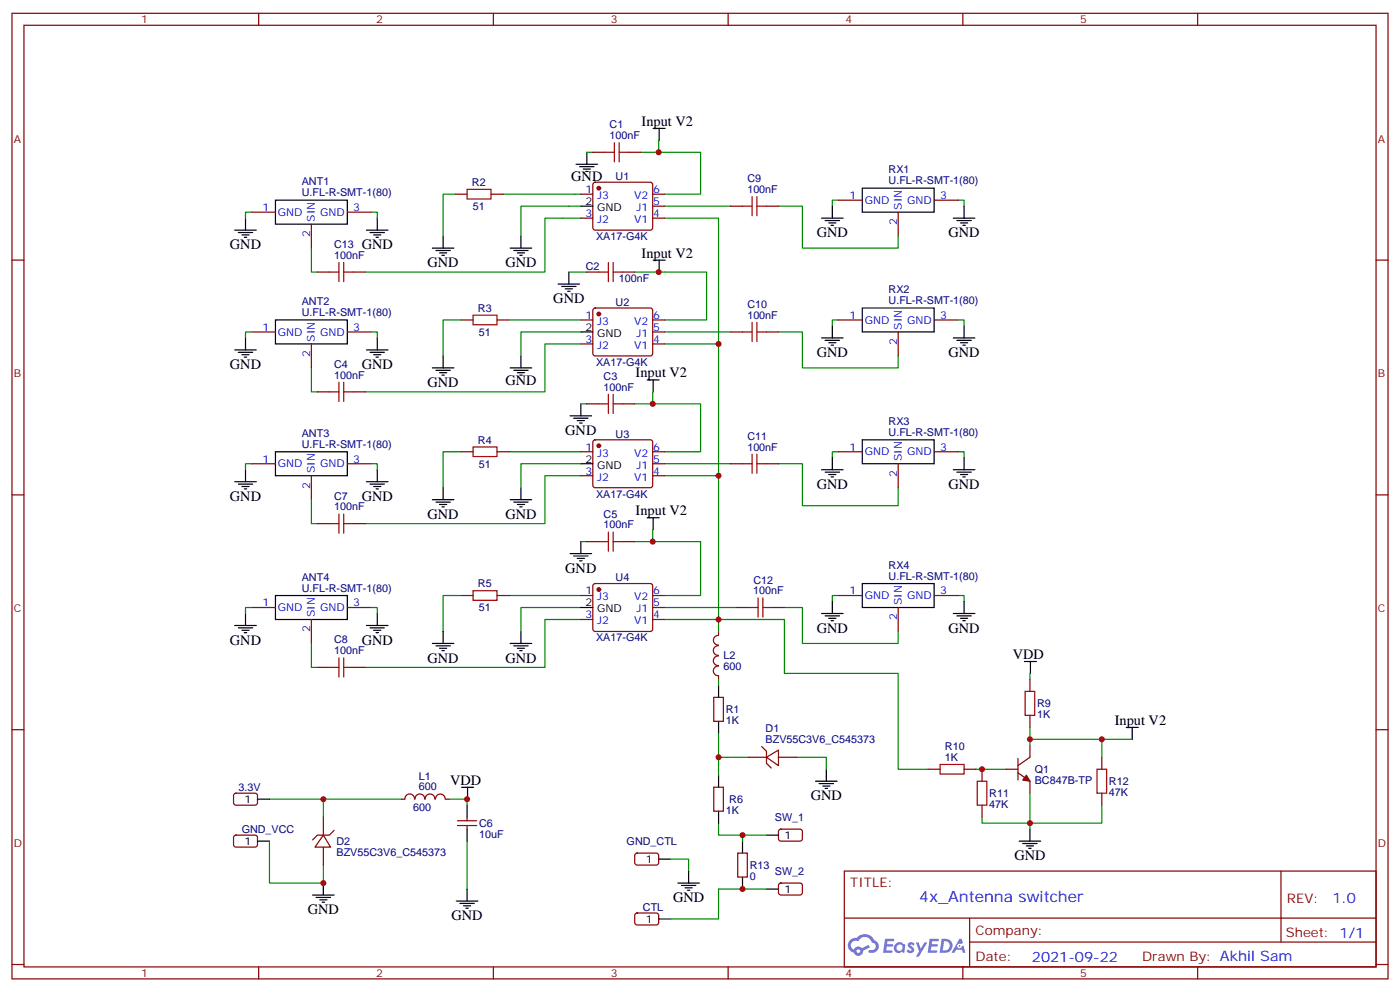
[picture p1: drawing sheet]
<svg xmlns="http://www.w3.org/2000/svg" width="412mm" height="292mm" viewBox="0 0 412 292" stroke-linecap="round" stroke-linejoin="round" font-family="sans-serif">
<g fill="none" stroke="#870000" stroke-width=".35">
<path d="M3.5 3.9h405.4v284.4h-405.4zM7.1 7.4h398.2v277.3h-398.2zM76.2 3.9v3.5M145.3 3.9v3.5M214.5 3.9v3.5M283.6 3.9v3.5M352.8 3.9v3.5M3.5 76.6h3.6M405.3 76.6h3.6M3.5 145.7h3.6M405.3 145.7h3.6M3.5 214.9h3.6"/>
<path d="M405.3 214.9h3.6M248.7 256.5h156.6v28.2h-156.6zM377.3 256.5v20.9M248.7 270.4h156.5M285.6 277.4h119.6M285.6 270.4v14.1M3.5 284h3.6M76.2 284.7v3.6M145.3 284.7v3.6M214.5 284.7v3.6M283.6 284.7v3.6M352.8 284.7v3.6"/>
<path d="M405.3 284h3.6"/>
</g>
<g fill="#5487ff">
<path d="M267.7 277.7a1.22 1.22 0 0 1 1.7 .2l-.4 .6a.47 .47 0 0 0-.3-.4 .47 .47 0 0 0-.5 .2l.1 .2a1.14 1.14 0 0 1 .8 1.8 1.14 1.14 0 0 1-1.9 0l-.2-.2 .5-.6 .7 .5a.29 .29 0 0 0 .3-.3 .29 .29 0 0 0-.2-.3 1.04 1.04 0 0 1-.6-1.7z"/>
<path d="M260.7 276.4h2.4l.3 .2-.2 .5-1.8 .1-.1 .8h1.5l.3 .4-.3 .4h-1.6l-.2 1.1h1.7l.2 .3-.2 .3-2.6 .1z"/>
<path d="M273.8 276.4h2.4l.3 .2-.1 .5-1.8 .1-.2 .8h1.6l.3 .4-.4 .4h-1.6l-.1 1.1h1.7l.2 .3-.2 .3-2.6 .1z"/>
<path d="M282.6 276.4h.7l.3 1.3-.6 .3a.69 .69 0 0 0-1 .3 .69 .69 0 0 0 .4 .9 .69 .69 0 0 0 .9-.6l.5-.2 .6 2.2h-.8l-.2-.9h-1.8l-.5 .9h-.8z"/>
<path d="M269.8 277.5h.8l.6 1.8 1.1-1.8h.9l-2.6 4.2h-.8l.9-1.5z"/>
<path d="M277.4 276.4l-.6 4.2h1.3a2.11 2.11 0 0 0 2.5-2.1 2.11 2.11 0 0 0-2.5-2.1zM278.1 277.2a1.39 1.39 0 0 1 1.7 1.4 1.39 1.39 0 0 1-1.8 1.3h-.3z"/>
<path d="M263.7 278.1a1.54 1.54 0 0 0-.1 2.1 1.54 1.54 0 0 0 2.2 .1l.6 .3 .3-2.3-.2-.3h-.4a1.49 1.49 0 0 0-2.4 .1zM264 279.1a.94 .94 0 0 1 1.8 0 .94 .94 0 0 1-1.8 0z"/>
<path d="M250.4 276.8a2.18 2.18 0 0 0 1.1 3.7 1.44 1.44 0 0 0 1.6 .9 1.44 1.44 0 0 0 1.2-1.4l2-1-.5-.8-1.9 1a1.47 1.47 0 0 0-2.4 .4 1.39 1.39 0 0 1-.7-1.9 1.39 1.39 0 0 1 2-.5 2.12 2.12 0 0 1 2.2-1.3 2.12 2.12 0 0 1 1.9 1.7 1.14 1.14 0 0 1 1.1 1.4 1.14 1.14 0 0 1-1.7 .7 .43 .43 0 0 0-.5 .4 .43 .43 0 0 0 .4 .5 1.98 1.98 0 0 0 2.5-1.2 1.98 1.98 0 0 0-1.2-2.6 3.1 3.1 0 0 0-5.3-.6l-.9 .1zM252.3 280.1a.55 .55 0 0 1 1.1 0 .55 .55 0 0 1-1.1 0z"/>
<circle cx="282.6" cy="278.5" r=".26"/>
</g>
<g fill="none" stroke="#000" stroke-width=".35">
<path d="M192.4 37.8h3.5M194.2 37.8v3.5M81.1 58.9h21.2v7.1h-21.2zM169.7 48.4h6.3M170.7 49.1h4.3M171.8 49.8h2.1M172.5 50.5h.7M172.9 44.8v3.6M254 55.4h21.2v7.1h-21.2zM69.1 67.8h6.4M70.2 68.5h4.2M71.3 69.2h2.1"/>
<path d="M72 69.9h.7M72.3 64.2v3.6M107.9 67.8h6.4M109 68.5h4.2M110.1 69.2h2.1M110.8 69.9h.7M111.1 64.2v3.6M127.4 73.1h6.3M128.4 73.8h4.2M129.5 74.5h2.1M130.2 75.2h.7M130.5 69.5v3.6"/>
<path d="M150.3 73.1h6.3M151.3 73.8h4.3M152.4 74.5h2.1M153.1 75.2h.7M153.5 69.5v3.6M171.1 60.7h3.5M192.4 76.6h3.5M194.2 76.6v3.5M242 64.2h6.4M243.1 64.9h4.2M244.1 65.7h2.1M244.8 66.4h.7"/>
<path d="M245.2 60.7v3.5M280.8 64.2h6.4M281.9 64.9h4.2M282.9 65.7h2.1M283.6 66.4h.7M284 60.7v3.5M72.3 99.5v3.5M81.1 94.2h21.2v7.1h-21.2zM111.1 99.5v3.5M164.4 83.6h6.3M165.5 84.3h4.2M166.5 85.1h2.1"/>
<path d="M167.2 85.8h.7M167.6 80.1v3.5M171.1 97.8h3.5M242 99.5h6.4M245.2 96v3.5M254 90.7h21.2v7.1h-21.2zM280.8 99.5h6.4M284 96v3.5M69.1 103h6.4M70.2 103.8h4.2M71.3 104.5h2.1M72 105.2h.7"/>
<path d="M107.9 103h6.4M109 103.8h4.2M110.1 104.5h2.1M110.8 105.2h.7M127.4 108.3h6.3M128.4 109h4.2M129.5 109.7h2.1M130.2 110.5h.7M130.5 104.8v3.5M150.3 108.3h6.3M151.3 109h4.3M152.4 109.7h2.1"/>
<path d="M153.1 110.5h.7M153.5 104.8v3.5M171.1 118.9v3.5M190.6 111.9h3.6M192.4 111.9v3.5M243.1 100.2h4.2M244.1 100.9h2.1M244.8 101.6h.7M281.9 100.2h4.2M282.9 100.9h2.1M283.6 101.6h.7M72.3 138.3v3.6"/>
<path d="M81.1 133h21.2v7.1h-21.2zM111.1 138.3v3.6M167.9 122.4h6.4M169 123.2h4.2M170 123.9h2.2M170.7 124.6h.7M171.1 136.6h3.5M242 138.3h6.4M243.1 139h4.2M244.1 139.7h2.1M245.2 134.8v3.5M254 129.5h21.2v7.1h-21.2z"/>
<path d="M280.8 138.3h6.4M281.9 139h4.2M282.9 139.7h2.1M284 134.8v3.5M69.1 141.9h6.4M70.2 142.6h4.2M71.3 143.3h2.1M72 144h.7M107.9 141.9h6.4M109 142.6h4.2M110.1 143.3h2.1M110.8 144h.7"/>
<path d="M127.4 147.1h6.3M128.4 147.8h4.2M129.5 148.6h2.1M130.2 149.3h.7M130.5 143.6v3.5M150.3 147.1h6.3M151.3 147.8h4.3M152.4 148.6h2.1M153.1 149.3h.7M153.5 143.6v3.5M171.1 159.5v3.5M190.6 152.5h3.6"/>
<path d="M192.4 152.5v3.5M244.8 140.4h.7M283.6 140.4h.7M81.1 175.4h21.2v7h-21.2zM167.9 163h6.4M169 163.7h4.2M170 164.4h2.2M170.7 165.1h.7M171.1 178.9h3.5M245.2 177.1v3.6M254 171.8h21.2v7.1h-21.2zM284 177.1v3.6"/>
<path d="M69.1 184.2h6.4M70.2 184.9h4.2M71.3 185.6h2.1M72 186.3h.7M72.3 180.7v3.5M107.9 184.2h6.4M109 184.9h4.2M110.1 185.6h2.1M110.8 186.3h.7M111.1 180.7v3.5M127.4 189.5h6.3M128.4 190.2h4.2"/>
<path d="M129.5 190.9h2.1M130.2 191.6h.7M130.5 185.9v3.6M150.3 189.5h6.3M151.3 190.2h4.3M152.4 190.9h2.1M153.1 191.6h.7M153.5 185.9v3.6M242 180.7h6.4M243.1 181.4h4.2M244.1 182.1h2.1M244.8 182.8h.7"/>
<path d="M280.8 180.7h6.4M281.9 181.4h4.2M282.9 182.1h2.1M283.6 182.8h.7M301.8 194.8h3.5M303.5 194.8v3.5M211.7 201.8v3.6M211.7 212.4v3.5M331.8 214.2h3.5M333.5 214.2v3.5M75.8 235.3h3.6M136 231.8h3.5"/>
<path d="M137.6 237.1v3.5M137.7 231.8v3.6M211.7 228.3v3.5M211.7 238.9v3.5M240.2 230h6.4M241.3 230.8h4.2M242.4 231.5h2.1M243.1 232.2h.7M243.4 226.5v3.5M75.8 247.7h3.6M137.6 244.2v3.5M194 253h3.6"/>
<path d="M202.8 256.5v3.5M218.7 247.7v3.5M218.7 258.3v3.5M225.8 245.9h3.5M300.2 247.7h6.4M301.3 248.4h4.2M302.3 249.1h2.1M303 249.8h.7M303.4 244.2v3.5M92.1 263.6h6.3M93.1 264.3h4.3M94.2 265h2.1"/>
<path d="M94.9 265.7h.7M95.2 260v3.6M134.4 265.3h6.4M135.5 266h4.2M136.5 266.7h2.1M137.2 267.4h.7M137.6 261.8v3.5M194 270.6h3.6M199.7 260h6.3M200.7 260.7h4.3M201.8 261.4h2.1M202.5 262.1h.7"/>
<path d="M225.8 261.8h3.5"/>
</g>
<g fill="none" stroke="#870000" stroke-width=".35">
<path d="M134.1 57.2h3.5M144.6 57.2h3.6M171.1 57.2h3.5M174.6 44.8h3.6M174.9 53.9l.4-.2h16.3l.5 .2 .2 .5v12.7l-.3 .5-.4 .2h-16.3l-.5-.3-.2-.4v-12.7zM185.2 44.8h3.5M192.3 57.2h3.5M246.9 58.9h7.1M275.2 58.9h7M74.1 62.5h7M91.7 66v7.1M102.3 62.5h7.1"/>
<path d="M171.1 64.2h3.5M192.3 60.7h3.5M192.3 64.2h3.5M215.2 60.7h3.5M225.8 60.7h3.5M264.6 62.5v7M74.1 97.8h7M93.5 80.1h3.5M102.3 97.8h7.1M104.1 80.1h3.5M135.8 94.2h3.5M146.4 94.2h3.5"/>
<path d="M171.1 94.2h3.5M172.9 80.1h3.5M174.9 90.9l.4-.2h16.3l.5 .2 .2 .5v12.7l-.3 .5-.4 .2h-16.3l-.5-.2-.2-.5v-12.7zM183.4 80.1h3.6M192.3 97.8h3.5M192.3 94.2h3.5M215.2 97.8h3.5M225.8 97.8h3.5M246.9 94.2h7.1M264.6 97.8v7M275.2 94.2h7M91.7 101.3v7"/>
<path d="M93.5 115.4h3.5M104.1 115.4h3.5M171.1 101.3h3.5M172.9 118.9h3.5M183.4 118.9h3.6M192.3 101.3h3.5M74.1 136.6h7M102.3 136.6h7.1M135.8 133h3.5M146.4 133h3.5M171.1 133h3.5M174.9 129.7l.4-.2h16.3l.5 .2 .2 .5v12.7l-.3 .5-.4 .2h-16.3l-.5-.2-.2-.5v-12.7z"/>
<path d="M192.3 136.6h3.5M192.3 133h3.5M215.2 136.6h3.5M225.8 136.6h3.5M246.9 133h7.1M264.6 136.6v7M275.2 133h7M91.7 140.1v7M93.5 154.2h3.5M104.1 154.2h3.5M171.1 140.1h3.5M172.9 159.5h3.5"/>
<path d="M183.4 159.5h3.6M192.3 140.1h3.5M74.1 178.9h7M102.3 178.9h7.1M135.8 175.4h3.5M146.4 175.4h3.5M171.1 175.4h3.5M174.9 172l.4-.2h16.3l.5 .2 .2 .5v12.7l-.3 .5-.4 .2h-16.3l-.5-.2-.2-.5v-12.7zM192.3 178.9h3.5M192.3 175.4h3.5M217 178.9h3.5M227.5 178.9h3.6"/>
<path d="M246.9 175.4h7.1M264.6 178.9v7M275.2 175.4h7M91.7 182.4v7.1M93.5 196.5h3.5M104.1 196.5h3.5M171.1 182.4h3.5M192.3 182.4h3.5M211.6 193.2a1.41 1.41 0 0 0-1.5 1.4 1.41 1.41 0 0 0 1.5 1.4M211.6 190.2a1.41 1.41 0 0 0-1.5 1.4 1.41 1.41 0 0 0 1.5 1.4M211.6 196.2a1.41 1.41 0 0 0-1.5 1.4 1.41 1.41 0 0 0 1.5 1.4l.1 1.1M211.6 187.1a1.41 1.41 0 0 0-1.5 1.4 1.41 1.41 0 0 0 1.5 1.4"/>
<path d="M211.7 185.9v1.1M210.3 205.4h2.8v7h-2.8zM224.4 219.8l1.4 1.4v3.6l1.4 1.4M303.4 200.1v3.5M303.4 210.6v3.6M303.4 219.5v3.5l-3.5 2.5M69 233.8l.5-.2h5.9l.4 .7v2.4l-.7 .4-5.9-.1-.4-.6v-2.1zM118.2 235.3h1M119.3 235.3a1.41 1.41 0 0 1 1.4-1.5 1.41 1.41 0 0 1 1.4 1.5M122.3 235.3a1.41 1.41 0 0 1 1.4-1.5 1.41 1.41 0 0 1 1.4 1.5M125.3 235.3a1.41 1.41 0 0 1 1.4-1.5 1.41 1.41 0 0 1 1.4 1.5M128.3 235.3a1.41 1.41 0 0 1 1.4-1.5 1.41 1.41 0 0 1 1.4 1.5"/>
<path d="M131.2 235.3h1.1M210.3 231.8h2.8v7.1h-2.8zM220.5 223h5.3M225.8 223l3.5-2.1v4.6zM229.3 223h5.3M273.4 226.5h3.5M284 226.5h3.5M289.3 226.5v3.5M289.3 237.1v3.5M296.3 226.5h3.6M299.9 227.6l3.5 2.4v3.6M299.9 223.3v6.4"/>
<path d="M324.6 223v3.5M324.6 233.6v3.5M69 246.1l.5-.2 5.9 .1 .4 .6v2.4l-.7 .4h-5.9l-.4-.7v-2.1zM95.2 245.9l2.2 3.5h-4.6zM95.2 240.6v5.3M95.2 249.4v5.3M98.4 244.5l-1.4 1.4h-3.5l-1.4 1.4M134.8 243.1h5.6M134.8 241.7h5.6M137.6 240.6v1.1M137.6 243.1v1.1M187.2 251.4l.5-.2 5.9 .1 .4 .6v2.4l-.7 .4h-5.9l-.4-.7v-2.1z"/>
<path d="M217.3 251.2h2.8v7.1h-2.8zM229.5 244.4l.5-.2h5.9l.5 .7-.1 2.4-.6 .4-6-.1-.4-.6v-2.1zM187.2 269.1l.5-.2h5.9l.4 .7v2.3l-.7 .5-5.9-.1-.4-.6v-2.1zM229.5 260.2l.5-.2 5.9 .1 .5 .6-.1 2.4-.6 .5-6-.1-.4-.6v-2.2z"/>
</g>
<g fill="none" stroke="#008700" stroke-width=".35">
<path d="M134.1 57.2h-3.6v12.3M148.2 57.2h22.9M172.9 44.8h1.7M194 41.3v3.5h-5.3M194 44.8h12.4v12.4h-10.6M246.9 58.9h-1.7v1.8M282.2 58.9h1.8v1.8M74.1 62.5h-1.8v1.7M91.7 73.1v7h1.8M109.4 62.5h1.7v1.7M171.1 60.7h-17.6v8.8M171.1 64.2h-10.6v15.9h-52.9"/>
<path d="M195.8 64.2h15.9v37.1h-15.9M195.8 60.7h19.4M229.3 60.7h7.1v12.4h28.2v-3.6M74.1 97.8h-1.8v1.7M109.4 97.8h1.7v1.7M135.8 94.2h-5.3v10.6M149.9 94.2h21.2M167.6 80.1h5.3M171.1 97.8h-17.6v7M187 80.1h21.1v14.1h-12.3M195.8 97.8h19.4M229.3 97.8h7.1v10.5h28.2v-3.5"/>
<path d="M246.9 94.2h-1.7v1.8M282.2 94.2h1.8v1.8M91.7 108.3v7.1h1.8M171.1 101.3h-10.6v14.1h-52.9M171.1 118.9h1.8M192.3 115.4v3.5h-5.3M192.3 118.9h14.1v14.1h-10.6M211.7 101.3v38.8M74.1 136.6h-1.8v1.7M109.4 136.6h1.7v1.7M135.8 133h-5.3v10.6M149.9 133h21.2"/>
<path d="M171.1 136.6h-17.6v7M195.8 136.6h19.4M229.3 136.6h7.1v12.3h28.2v-5.3M246.9 133h-1.7v1.8M282.2 133h1.8v1.8M91.7 147.1v7.1h1.8M171.1 140.1h-10.6v14.1h-52.9M171.1 159.5h1.8M192.3 156v3.5h-5.3M192.3 159.5h14.1v15.9h-10.6M195.8 140.1h15.9v42.3h-15.9M74.1 178.9h-1.8v1.8"/>
<path d="M109.4 178.9h1.7v1.8M135.8 175.4h-5.3v10.5M149.9 175.4h21.2M171.1 178.9h-17.6v7M195.8 178.9h21.2M231.1 178.9h5.3v10.6h28.2v-3.6M246.9 175.4h-1.7v1.7M282.2 175.4h1.8v1.7M91.7 189.5v7h1.8M171.1 182.4h-10.6v14.1h-52.9M211.7 185.9v-3.5h19.4v15.9h33.5v28.2h8.8M303.4 198.3v1.8"/>
<path d="M211.7 200.1v1.7M211.7 215.9v12.4M303.4 217.7h21.2v5.3M303.4 214.2v5.3M324.6 217.7h8.8M79.4 235.3h38.8M95.2 235.3v5.3M132.3 235.3h5.3v1.8M211.7 223h8.8M234.6 223h8.8v3.5M287.5 226.5h8.8M303.4 233.6v10.6"/>
<path d="M324.6 237.1v5.3h-35.3v-1.8M79.4 247.7v12.3h15.8v-5.3M137.6 247.7v14.1M197.6 253h5.2v3.5M211.7 242.4v3.5h14.1M218.7 245.9v1.8M225.8 261.8h-14.1v8.8h-14.1"/>
</g>
<g fill="none" stroke="#a10000" stroke-width=".35">
<path d="M137.6 55.8h7v2.8h-7zM178.2 44.8h2.8M181 42v5.7M182.4 44.8h2.8M182.4 42v5.7M221.5 57.9v5.6M223 57.9v5.6M99.8 77.3v5.6M101.2 77.3v5.6M179.2 77.3v5.6M180.6 77.3v5.6M218.7 60.7h2.8"/>
<path d="M223 60.7h2.8M97 80.1h2.8M101.2 80.1h2.9M139.3 92.8h7.1v2.8h-7.1zM176.4 80.1h2.8M180.6 80.1h2.8M218.7 97.8h2.8M221.5 94.9v5.7M223 94.9v5.7M223 97.8h2.8M97 115.4h2.8M99.8 112.6v5.6"/>
<path d="M101.2 112.6v5.6M101.2 115.4h2.9M176.4 118.9h2.8M179.2 116.1v5.6M180.6 116.1v5.6M180.6 118.9h2.8M139.3 131.6h7.1v2.8h-7.1zM218.7 136.6h2.8M221.5 133.7v5.7M223 133.7v5.7M223 136.6h2.8M97 154.2h2.8"/>
<path d="M99.8 151.4v5.6M101.2 151.4v5.6M101.2 154.2h2.9M176.4 159.5h2.8M179.2 156.7v5.6M180.6 156.7v5.6M180.6 159.5h2.8M139.3 174h7.1v2.8h-7.1zM220.5 178.9h2.8M223.3 176.1v5.6M224.7 178.9h2.8M224.7 176.1v5.6"/>
<path d="M97 196.5h2.8M99.8 193.7v5.7M101.2 193.7v5.7M101.2 196.5h2.9M302 203.6h2.8v7h-2.8zM276.9 225.1h7.1v2.8h-7.1zM287.9 230h2.8v7.1h-2.8zM323.1 226.5h2.9v7.1h-2.9z"/>
</g>
<g fill="#870000" stroke="#870000" stroke-width=".35">
<path d="M302.3 228.3l1.1 1.7-2.1-.3z"/>
<circle cx="176.4" cy="55.4" r=".53"/>
<circle cx="176.4" cy="92.5" r=".53"/>
<circle cx="176.4" cy="131.3" r=".53"/>
<circle cx="176.4" cy="173.6" r=".53"/>
</g>
<g fill="#c00">
<circle cx="211.7" cy="101.3" r=".88"/>
<circle cx="211.7" cy="140.1" r=".88"/>
<circle cx="192.3" cy="118.9" r=".88"/>
<circle cx="192.3" cy="159.5" r=".88"/>
<circle cx="211.7" cy="182.4" r=".88"/>
<circle cx="211.7" cy="223" r=".88"/>
<circle cx="194" cy="44.8" r=".88"/>
<circle cx="218.7" cy="261.8" r=".88"/>
<circle cx="218.7" cy="245.9" r=".88"/>
<circle cx="137.6" cy="235.3" r=".88"/>
<circle cx="303.4" cy="217.7" r=".88"/>
<circle cx="289.3" cy="226.5" r=".88"/>
<circle cx="303.4" cy="242.4" r=".88"/>
<circle cx="324.6" cy="217.7" r=".88"/>
<circle cx="194" cy="80.1" r=".88"/>
<circle cx="95.3" cy="235.3" r=".88"/>
<circle cx="95.3" cy="260" r=".88"/>
</g>
<text font-size="4.6" fill="#00f" x="270.8" y="265.5">4x_Antenna switcher</text>
<g font-size="4.2">
<text x="189" y="37.1">Input V2</text>
<text x="168.3" y="53.3">GND</text>
<text x="240.6" y="69.9">GND</text>
<text x="279.4" y="69.9">GND</text>
<text x="67.7" y="73.4">GND</text>
<text x="106.5" y="73.4">GND</text>
<text x="189" y="75.9">Input V2</text>
<text x="125.9" y="78.7">GND</text>
<text x="148.9" y="78.7">GND</text>
<text x="163" y="89.3">GND</text>
<text x="240.6" y="105.2">GND</text>
<text x="279.4" y="105.2">GND</text>
<text x="67.7" y="108.7">GND</text>
<text x="106.5" y="108.7">GND</text>
<text x="125.9" y="114">GND</text>
<text x="148.9" y="113.3">GND</text>
<text x="187.2" y="111.2">Input V2</text>
<text x="166.5" y="128.1">GND</text>
<text x="240.6" y="144">GND</text>
<text x="279.4" y="144">GND</text>
<text x="67.7" y="147.5">GND</text>
<text x="106.5" y="147.5">GND</text>
<text x="125.9" y="152.8">GND</text>
<text x="148.9" y="152.8">GND</text>
<text x="187.2" y="151.7">Input V2</text>
<text x="166.5" y="168.7">GND</text>
<text x="67.7" y="189.8">GND</text>
<text x="106.5" y="189.8">GND</text>
<text x="240.6" y="186.3">GND</text>
<text x="279.4" y="186.3">GND</text>
<text x="125.9" y="195.1">GND</text>
<text x="148.9" y="195.1">GND</text>
<text x="298.4" y="194.1">VDD</text>
<text x="328.4" y="213.5">Input V2</text>
<text x="132.6" y="231.1">VDD</text>
<text x="238.8" y="235.7">GND</text>
<text x="298.8" y="253.3">GND</text>
<text x="90.7" y="269.2">GND</text>
<text x="198.3" y="265.7">GND</text>
<text x="133" y="271">GND</text>
</g>
<g font-size="4.2" fill="#00f">
<text x="392.5" y="265.8">1.0</text>
<text x="304" y="283.1">2021-09-22</text>
</g>
<g font-size="3.9" fill="#800">
<text x="250.5" y="261.1">TITLE:</text>
<text x="379.1" y="265.8">REV:</text>
<text x="287.4" y="275.3">Company:</text>
<text x="378.7" y="275.9">Sheet: 1/1</text>
<text x="287.4" y="283">Date:</text>
<text x="336.4" y="283.1">Drawn By: Akhil Sam</text>
</g>
<g font-size="3.2" fill="#800">
<text x="41.6" y="6.9">1</text>
<text x="110.8" y="6.9">2</text>
<text x="179.9" y="6.9">3</text>
<text x="249.1" y="6.9">4</text>
<text x="318.2" y="6.9">5</text>
<text x="4.1" y="42">A</text>
<text x="405.9" y="42">A</text>
<text x="4.1" y="111.2">B</text>
<text x="405.9" y="111.2">B</text>
<text x="4.1" y="180.3">C</text>
<text x="405.9" y="180.3">C</text>
<text x="4.1" y="249.4">D</text>
<text x="405.9" y="249.4">D</text>
<text x="41.6" y="287.7">1</text>
<text x="110.8" y="287.7">2</text>
<text x="179.9" y="287.7">3</text>
<text x="249.1" y="287.7">4</text>
<text x="318.2" y="287.7">5</text>
</g>
<g font-size="3.2" fill="#000080">
<text x="179.6" y="41">100nF</text>
<text x="179.6" y="37.8">C1</text>
<text x="181.3" y="53">U1</text>
<text x="220.1" y="53.7">C9</text>
<text x="261.8" y="51">RX1</text>
<text x="88.9" y="57.8">U.FL-R-SMT-1(80)</text>
<text x="88.9" y="54.6">ANT1</text>
<text x="139" y="54.8">R2</text>
<text x="220.1" y="56.8">100nF</text>
<text x="261.8" y="54.3">U.FL-R-SMT-1(80)</text>
<text x="139.3" y="61.9">51</text>
<text x="175.6" y="70.7">XA17-G4K</text>
<text x="98.4" y="76.2">100nF</text>
<text x="98.4" y="73.1">C13</text>
<text x="172.5" y="79.5">C2</text>
<text x="182.3" y="83">100nF</text>
<text x="88.9" y="89.8">ANT2</text>
<text x="261.8" y="89.5">U.FL-R-SMT-1(80)</text>
<text x="261.8" y="86.3">RX2</text>
<text x="88.9" y="93.1">U.FL-R-SMT-1(80)</text>
<text x="140.8" y="91.8">R3</text>
<text x="181.3" y="90.1">U2</text>
<text x="220.1" y="93.9">100nF</text>
<text x="220.1" y="90.7">C10</text>
<text x="141" y="98.9">51</text>
<text x="175.6" y="107.7">XA17-G4K</text>
<text x="98.4" y="111.5">100nF</text>
<text x="98.4" y="108.3">C4</text>
<text x="177.8" y="111.9">C3</text>
<text x="177.8" y="115">100nF</text>
<text x="261.8" y="125.1">RX3</text>
<text x="88.9" y="131.9">U.FL-R-SMT-1(80)</text>
<text x="88.9" y="128.6">ANT3</text>
<text x="140.8" y="130.7">R4</text>
<text x="181.3" y="128.9">U3</text>
<text x="220.1" y="129.5">C11</text>
<text x="261.8" y="128.3">U.FL-R-SMT-1(80)</text>
<text x="141" y="137.7">51</text>
<text x="220.1" y="132.7">100nF</text>
<text x="98.4" y="147.2">C7</text>
<text x="175.6" y="146.5">XA17-G4K</text>
<text x="98.4" y="150.3">100nF</text>
<text x="177.8" y="155.6">100nF</text>
<text x="177.8" y="152.4">C5</text>
<text x="261.8" y="167.5">RX4</text>
<text x="88.9" y="171">ANT4</text>
<text x="140.8" y="173">R5</text>
<text x="181.3" y="171.2">U4</text>
<text x="221.9" y="171.8">C12</text>
<text x="261.8" y="170.7">U.FL-R-SMT-1(80)</text>
<text x="88.9" y="174.2">U.FL-R-SMT-1(80)</text>
<text x="221.9" y="175">100nF</text>
<text x="141" y="180">51</text>
<text x="98.4" y="189.5">C8</text>
<text x="175.6" y="188.9">XA17-G4K</text>
<text x="98.4" y="192.7">100nF</text>
<text x="213.1" y="197.3">600</text>
<text x="213.1" y="194.2">L2</text>
<text x="305.5" y="208.2">R9</text>
<text x="213.8" y="213.2">1K</text>
<text x="213.8" y="210.1">R1</text>
<text x="225.5" y="215.6">D1</text>
<text x="305.5" y="211.4">1K</text>
<text x="225.5" y="218.8">BZV55C3V6_C545373</text>
<text x="278.4" y="221">R10</text>
<text x="278.4" y="224">1K</text>
<text x="304.8" y="227.7">Q1</text>
<text x="70.3" y="233">3.3V</text>
<text x="123.4" y="232.7">600</text>
<text x="123.4" y="229.6">L1</text>
<text x="304.8" y="230.8">BC847B-TP</text>
<text x="326.7" y="231.2">R12</text>
<text x="121.7" y="238.9">600</text>
<text x="213.8" y="239.6">1K</text>
<text x="214.8" y="236.5">R6</text>
<text x="291.4" y="237.9">47K</text>
<text x="291.4" y="234.7">R11</text>
<text x="326.7" y="234.3">47K</text>
<text x="71.2" y="245.3">GND_VCC</text>
<text x="141.1" y="243.5">C6</text>
<text x="228.3" y="241.8">SW_1</text>
<text x="99.1" y="252">BZV55C3V6_C545373</text>
<text x="99.1" y="248.9">D2</text>
<text x="141.1" y="246.7">10uF</text>
<text x="184.6" y="248.9">GND_CTL</text>
<text x="220.8" y="255.9">R13</text>
<text x="228.3" y="257.7">SW_2</text>
<text x="220.8" y="259.1">0</text>
<text x="189.4" y="268.2">CTL</text>
</g>
<g font-size="3.2" fill="#00f">
<text x="172.4" y="56.8">1</text>
<text x="175.9" y="58.6">J3</text>
<text x="186.8" y="58.6">V2</text>
<text x="192.4" y="56.8">6</text>
<text x="250.2" y="58.6">1</text>
<text x="276.9" y="58.6">3</text>
<text x="77.4" y="62.1">1</text>
<text x="81.8" y="63.5">GND</text>
<text x="92.8" y="65.3" transform="rotate(-90 92.8 65.3)">SIN</text>
<text x="94.3" y="63.5">GND</text>
<text x="104.1" y="62.1">3</text>
<text x="172.4" y="63.9">3</text>
<text x="175.9" y="65.7">J2</text>
<text x="186.8" y="65.7">V1</text>
<text x="187.5" y="62.1">J1</text>
<text x="192.4" y="63.9">4</text>
<text x="192.4" y="60.4">5</text>
<text x="254.7" y="60">GND</text>
<text x="265.6" y="61.8" transform="rotate(-90 265.6 61.8)">SIN</text>
<text x="267.2" y="60">GND</text>
<text x="91.4" y="69.8" transform="rotate(-90 91.4 69.8)">2</text>
<text x="264.2" y="66.3" transform="rotate(-90 264.2 66.3)">2</text>
<text x="172.4" y="93.9">1</text>
<text x="175.9" y="95.6">J3</text>
<text x="186.8" y="95.6">V2</text>
<text x="192.4" y="93.9">6</text>
<text x="250.2" y="93.9">1</text>
<text x="254.7" y="95.3">GND</text>
<text x="267.2" y="95.3">GND</text>
<text x="276.9" y="93.9">3</text>
<text x="77.4" y="97.4">1</text>
<text x="81.8" y="98.8">GND</text>
<text x="92.8" y="100.6" transform="rotate(-90 92.8 100.6)">SIN</text>
<text x="94.3" y="98.8">GND</text>
<text x="104.1" y="97.4">3</text>
<text x="172.4" y="100.9">3</text>
<text x="187.5" y="99.2">J1</text>
<text x="192.4" y="100.9">4</text>
<text x="192.4" y="97.4">5</text>
<text x="264.2" y="101.5" transform="rotate(-90 264.2 101.5)">2</text>
<text x="265.6" y="97" transform="rotate(-90 265.6 97)">SIN</text>
<text x="91.4" y="105.1" transform="rotate(-90 91.4 105.1)">2</text>
<text x="175.9" y="102.7">J2</text>
<text x="186.8" y="102.7">V1</text>
<text x="77.4" y="136.2">1</text>
<text x="81.8" y="137.6">GND</text>
<text x="94.3" y="137.6">GND</text>
<text x="104.1" y="136.2">3</text>
<text x="172.4" y="132.7">1</text>
<text x="175.9" y="134.4">J3</text>
<text x="186.8" y="134.4">V2</text>
<text x="187.5" y="138">J1</text>
<text x="192.4" y="136.2">5</text>
<text x="192.4" y="132.7">6</text>
<text x="250.2" y="132.7">1</text>
<text x="254.7" y="134.1">GND</text>
<text x="265.6" y="135.9" transform="rotate(-90 265.6 135.9)">SIN</text>
<text x="267.2" y="134.1">GND</text>
<text x="276.9" y="132.7">3</text>
<text x="91.4" y="143.9" transform="rotate(-90 91.4 143.9)">2</text>
<text x="92.8" y="139.4" transform="rotate(-90 92.8 139.4)">SIN</text>
<text x="172.4" y="139.7">3</text>
<text x="175.9" y="141.5">J2</text>
<text x="186.8" y="141.5">V1</text>
<text x="192.4" y="139.7">4</text>
<text x="264.2" y="140.3" transform="rotate(-90 264.2 140.3)">2</text>
<text x="77.4" y="178.5">1</text>
<text x="81.8" y="180">GND</text>
<text x="94.3" y="180">GND</text>
<text x="104.1" y="178.5">3</text>
<text x="172.4" y="175">1</text>
<text x="175.9" y="176.8">J3</text>
<text x="186.8" y="176.8">V2</text>
<text x="192.4" y="178.5">5</text>
<text x="192.4" y="175">6</text>
<text x="250.2" y="175">1</text>
<text x="254.7" y="176.4">GND</text>
<text x="265.6" y="178.2" transform="rotate(-90 265.6 178.2)">SIN</text>
<text x="267.2" y="176.4">GND</text>
<text x="276.9" y="175">3</text>
<text x="92.8" y="181.7" transform="rotate(-90 92.8 181.7)">SIN</text>
<text x="172.4" y="182.1">3</text>
<text x="175.9" y="183.8">J2</text>
<text x="186.8" y="183.8">V1</text>
<text x="187.5" y="180.3">J1</text>
<text x="192.4" y="182.1">4</text>
<text x="264.2" y="182.7" transform="rotate(-90 264.2 182.7)">2</text>
<text x="91.4" y="186.2" transform="rotate(-90 91.4 186.2)">2</text>
</g>
<g font-size="3.2">
<text x="172.4" y="60.4">2</text>
<text x="175.9" y="62.1">GND</text>
<text x="172.4" y="97.4">2</text>
<text x="175.9" y="99.2">GND</text>
<text x="172.4" y="136.2">2</text>
<text x="175.9" y="138">GND</text>
<text x="172.4" y="178.5">2</text>
<text x="175.9" y="180.3">GND</text>
<text x="72.1" y="236.4">1</text>
<text x="72.1" y="248.7">1</text>
<text x="231.1" y="247">1</text>
<text x="190.2" y="254">1</text>
<text x="231.1" y="262.9">1</text>
<text x="190.2" y="271.7">1</text>
</g>
</svg>
